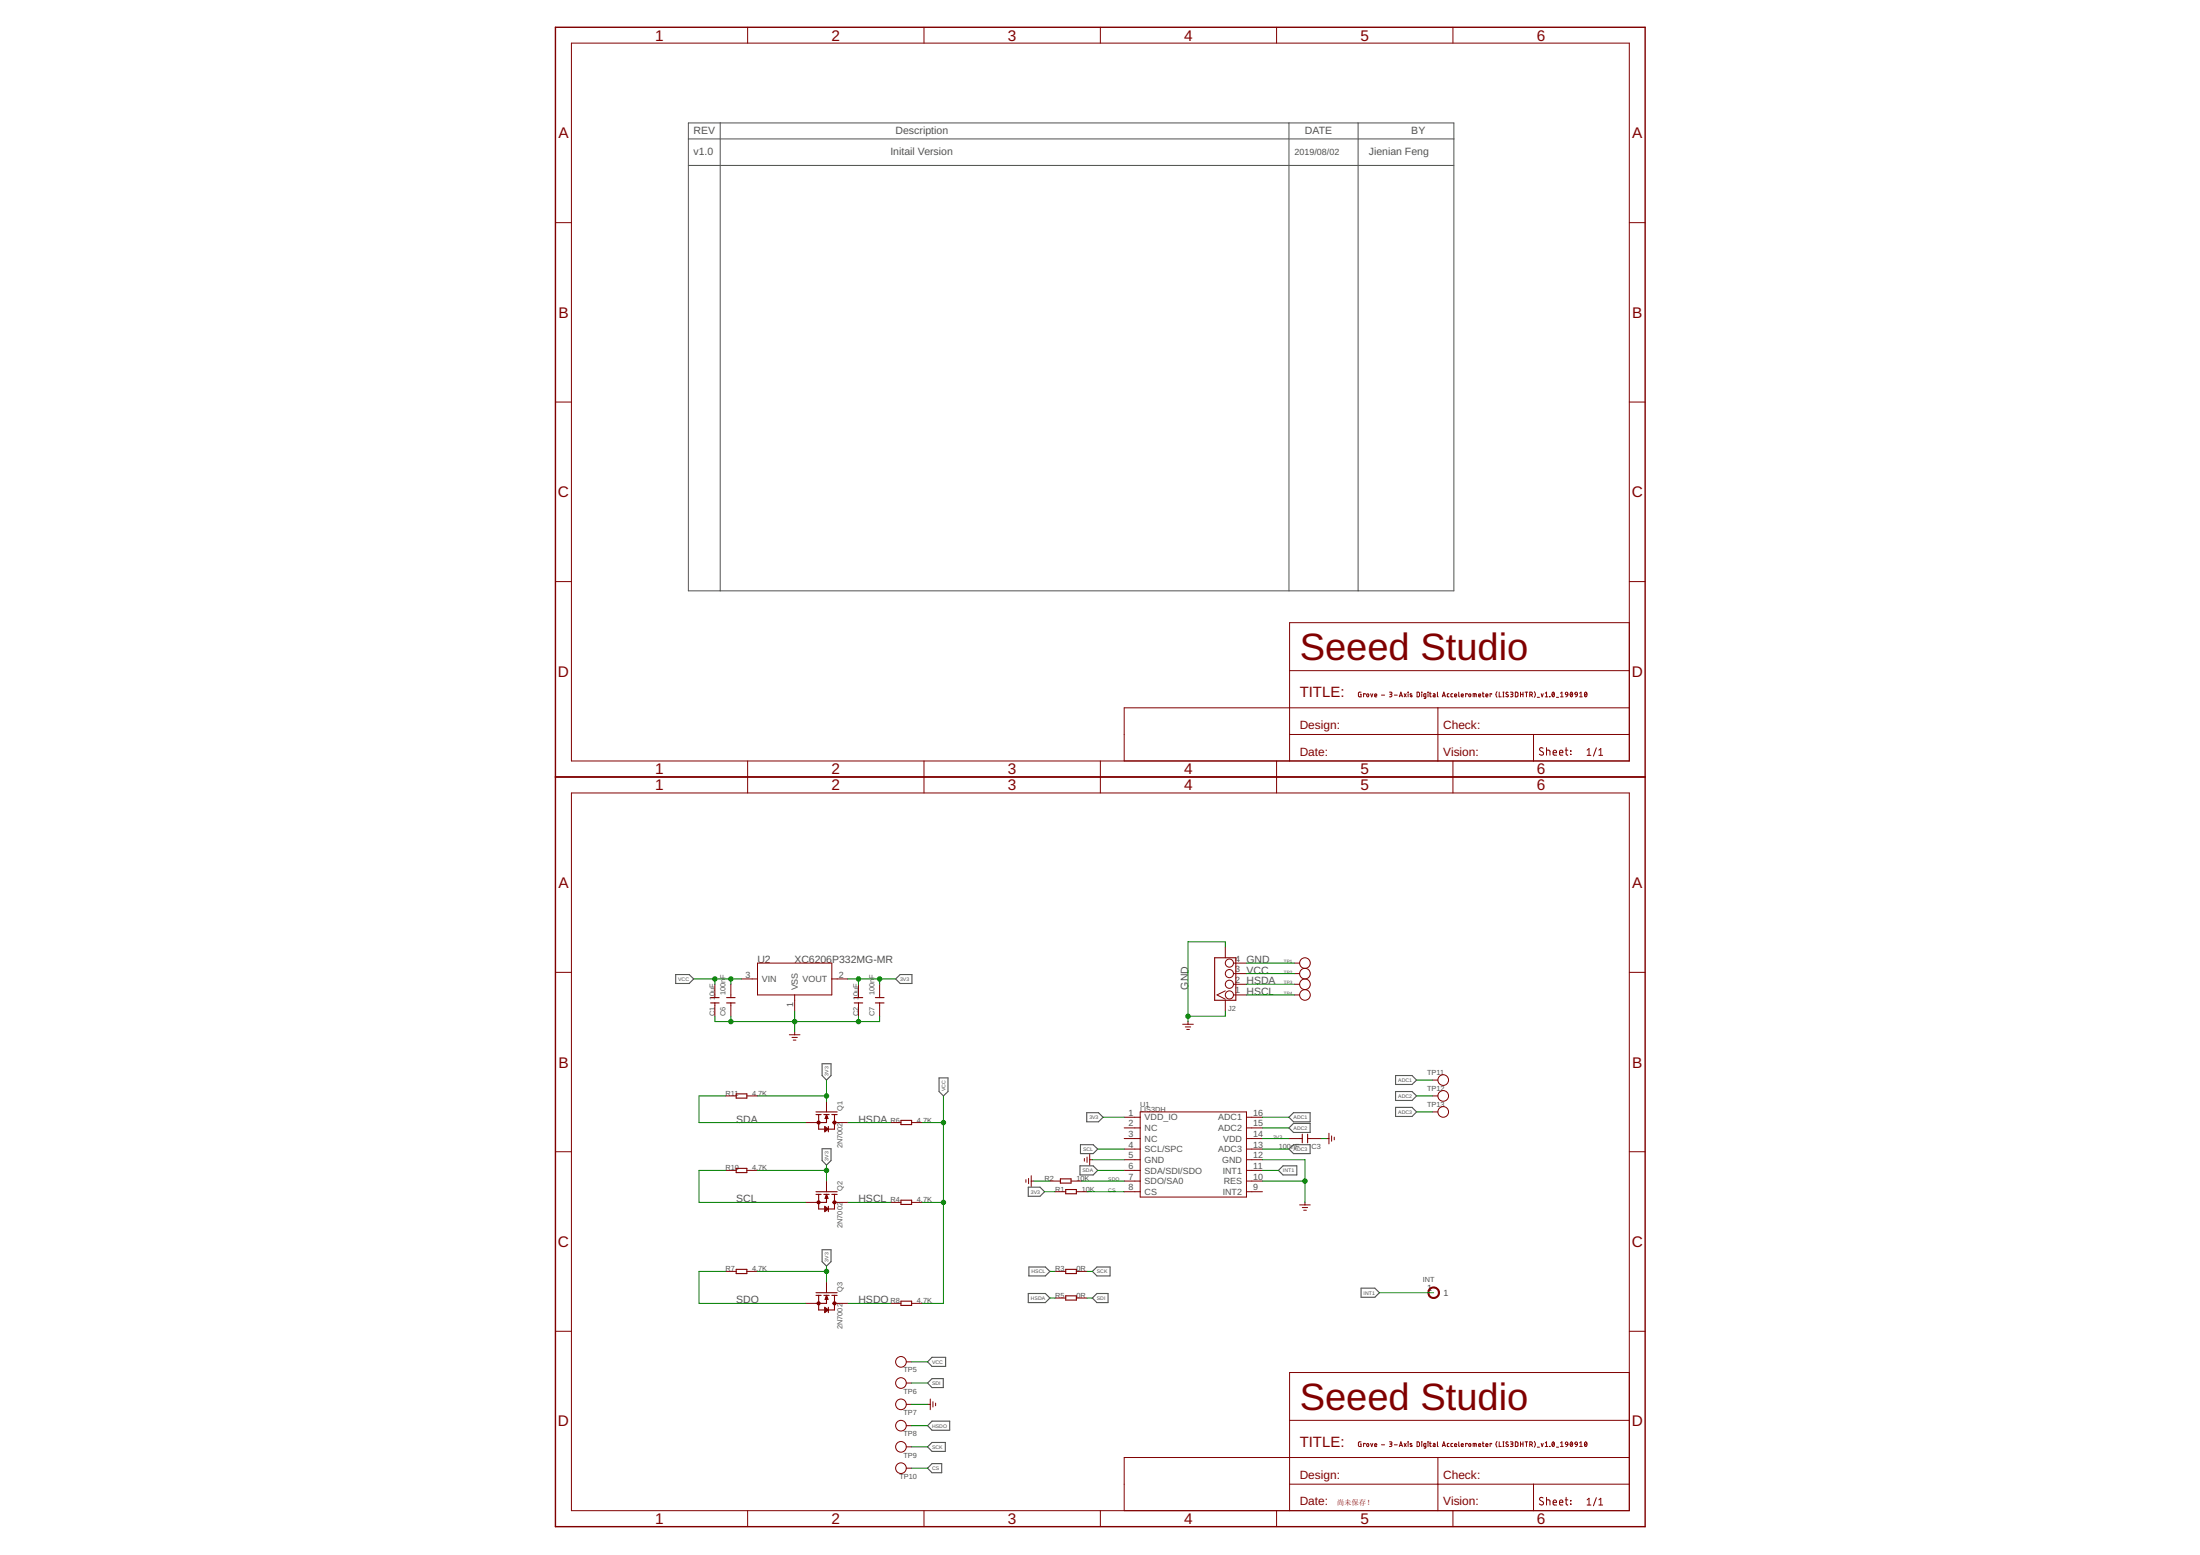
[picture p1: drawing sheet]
<svg xmlns="http://www.w3.org/2000/svg" width="297mm" height="210mm" viewBox="0 0 297 210" stroke-linecap="round" stroke-linejoin="round" font-family="sans-serif">
<path d="M92.9 16.6h103.4v63.2h-103.4zM92.9 18.8h103.4M97.2 16.6v63.2M174 16.6v63.2M183.4 16.6v63.2M92.9 22.3h103.4" fill="none" stroke="#505050" stroke-width=".14"/>
<g fill="none" stroke="#505050" stroke-width=".15">
<path d="M91.2 131.6h1.8l.7 .5-.7 .7h-1.8zM120.9 132.1l.6-.5h1.6v1.2h-1.6zM111 143.6h1.2v1.6l-.6 .6-.6-.6zM111 155.1h1.2v1.6l-.6 .6-.6-.6zM126.8 145.5h1.2v1.8l-.6 .6-.6-.6zM145.8 157.4h1.8l.6 .6-.6 .6h-1.8zM145.9 154.5h1.7l.6 .6-.6 .6h-1.7zM146.7 150.2h1.6l.6 .6-.6 .6h-1.6zM172.6 158l.6-.6h1.9v1.2h-1.9zM174 155.1l.6-.6h2.3v1.2h-2.3zM174 150.8l.6-.6h2.3v1.2h-2.3zM174 152.3l.6-.7h2.3v1.3h-2.3z"/>
<path d="M188.4 145.2h2.2l.7 .6-.7 .6h-2.2zM188.4 147.3h2.2l.7 .6-.7 .6h-2.2zM188.4 149.5h2.2l.7 .6-.7 .6h-2.2zM111 168.7h1.2v1.6l-.6 .6-.6-.6zM138.8 160.3h1.6l.6 .6-.6 .6h-1.6zM138.8 174.6h2.3l.7 .6-.7 .6h-2.3zM138.9 171h2.2l.7 .6-.7 .6h-2.2zM147.5 175.2l.6-.6h1.5v1.2h-1.5zM147.5 171.6l.6-.6h1.8v1.2h-1.8zM183.8 173.9h1.8l.6 .6-.6 .6h-1.8zM125.2 195.3l.6-.6h1.8v1.2h-1.8zM125.2 186.7l.6-.6h1.6v1.2h-1.6z"/>
<path d="M125.8 183.2h1.9v1.2h-1.9l-.6-.6zM125.8 197.6h1.3v1.2h-1.3l-.6-.6zM125.8 191.8h2.4v1.3h-2.4l-.6-.7z"/>
</g>
<g fill="#800000" stroke="#800000" stroke-width=".14">
<path d="M192.9 174a.79 .79 0 0 1 1.3 0 .79 .79 0 0 1-.4 1.2 .79 .79 0 0 1-1-.7h.1a.65 .65 0 0 1 .9-.6 .65 .65 0 0 1 .2 1 .65 .65 0 0 1-1-.2l-.1-.2h-.1z" fill-rule="evenodd"/>
<path d="M112.5 151.4l.3-.1 .1 .1-.1 .3h-.3v-.2h.2v.1l-.2-.1z" fill-rule="evenodd"/>
<path d="M110.4 151.4l.2-.1 .1 .1-.1 .3h-.2l-.1-.2h.3v.1l-.3-.1z" fill-rule="evenodd"/>
<path d="M112.5 162.2l.3-.1 .1 .3-.3 .1-.1-.2h.2v.1l-.2-.1z" fill-rule="evenodd"/>
<path d="M110.4 162.2l.2-.1 .1 .1-.1 .3-.2-.1-.1-.1h.3l-.1 .1-.2-.1z" fill-rule="evenodd"/>
<path d="M112.5 175.8l.3-.1 .1 .2-.1 .2h-.3v-.2h.2v.1l-.2-.1z" fill-rule="evenodd"/>
<path d="M110.4 175.8l.2-.1 .1 .2-.1 .2h-.2l-.1-.2h.2h.1v.1l-.3-.1z" fill-rule="evenodd"/>
</g>
<g fill="none" stroke="#800000" stroke-width=".14">
<path d="M77.2 5.8h142.8v96.9h-142.8zM100.9 3.7v2.1M124.8 3.7v2.1M148.6 3.7v2.1M172.4 3.7v2.1M196.2 3.7v2.1M75 30.1h2.2M220 30.1h2.1M75 54.3h2.2M220 54.3h2.1M75 78.5h2.2M220 78.5h2.1"/>
<path d="M174 95.5h-22.2v7.2M174.1 99.1h45.9M174.1 95.5h45.9M174.1 90.5h45.9M183.8 93.4l-.4 .1v.5l.4 .1v-.4h-.1M184.3 93.7v-.1h-.2v.5M184.6 93.7h.2l-.1 .4-.1-.1zM185.1 93.6l.1 .5 .2-.5M185.6 93.9h.3v-.2h-.3v.3l.3 .1M186.5 93.8h.4M187.6 93.4l.3 .1v.2h-.2M187.8 93.7l.1 .1v.2l-.3 .1"/>
<path d="M188.3 93.8h.4M188.9 94.1l.2-.7 .3 .7M189 93.9h.3M189.6 93.6l.3 .5M189.9 93.6l-.3 .5M190.1 93.4h.1M190.1 93.6v.5M190.6 93.7h-.2l.3 .3h-.3M191.3 93.4l.3 .1v.5l-.3 .1zM192 93.4h.1M192 93.6v.5M192.5 94.1l-.2-.1v-.3l.2-.1v.7h-.2"/>
<path d="M192.8 93.4h.1M192.8 93.6v.5M193 93.6h.2M193.1 93.4v.6l.1 .1M193.5 93.6l.2 .1 .1 .4-.3-.1v-.1l.3-.1M194.1 93.4v.6l.1 .1M194.1 95.5v7.2M194.7 94.1l.2-.7 .3 .7M194.8 93.9h.3M195.6 93.6l-.2 .1v.3l.2 .1M196.2 93.6l-.3 .1v.3l.3 .1M196.4 93.9h.3l-.1-.2h-.2v.3l.3 .1"/>
<path d="M197 93.4v.6l.1 .1M197.3 93.9h.3l-.1-.2h-.2v.3l.3 .1M198.1 93.7v-.1h-.2v.5M198.3 93.7h.3l-.1 .4-.2-.1zM198.9 94.1v-.5l.4 .1v.4M199.1 93.6v.5M199.6 93.9h.3v-.2h-.2l-.1 .3 .3 .1M200.2 93.6h.2M200.2 93.4v.6l.2 .1M200.6 93.9h.3v-.2h-.3v.3l.3 .1M201.4 93.7v-.1h-.2v.5M202.1 93.4a.56 .56 0 0 0 0 .7"/>
<path d="M202.4 93.4v.7h.3M202.9 94.1h.2M202.9 93.4h.2M203 93.4v.7M203.6 93.5h-.2l-.1 .1 .3 .3v.1l-.1 .1-.2-.1M203.9 93.4l.4 .1-.1 .2h-.2M204.1 93.7l.2 .1v.2l-.4 .1M204.6 93.4l.3 .1v.5l-.3 .1zM205.3 93.4v.7M205.3 93.7h.3M205.6 93.4v.7M205.9 93.4h.4"/>
<path d="M206.1 93.4v.7M206.5 93.8h.3l.1-.3-.4-.1v.7M206.8 93.8l.1 .3M207.1 99.1v3.6M207.2 93.4a.56 .56 0 0 1 0 .7M207.6 94.1h.3M208.1 93.6l.1 .5 .2-.5M208.6 93.6l.2-.2v.7M208.6 94.1h.4M209.3 94h.1M209.6 93.5a.3 .3 0 0 1 .3 .2 .3 .3 0 0 1-.3 .3l-.1-.3zM209.8 93.6l-.2 .3"/>
<path d="M210.1 94.1h.3M210.7 93.6l.2-.2v.7M210.7 94.1h.4M211.3 93.6l.1 .2h.3M211.3 93.6l.1-.1h.2l.1 .3M211.3 93.6h.1M211.7 93.8l-.1 .2-.2 .1M212.1 93.5a.3 .3 0 0 1 .2 .2 .3 .3 0 0 1-.2 .3l-.1-.3zM212.3 93.6l-.3 .3M212.6 93.6l.1 .2h.3M212.6 93.6l.1-.1h.2l.1 .3M212.6 93.6h.1"/>
<path d="M213 93.8l-.1 .2-.2 .1M213.3 93.6l.2-.2v.7M213.3 94.1h.3M214 93.5a.3 .3 0 0 1 .3 .2 .3 .3 0 0 1-.3 .3l-.1-.1zM214.2 93.6l-.2 .3M220 84.1h-45.9v18.6M77.2 107h142.8v96.9h-142.8zM100.9 102.7v4.3M124.8 102.7v4.3M148.6 102.7v4.3M172.4 102.7v4.3M196.2 102.7v4.3"/>
<path d="M208.3 101l-.2-.1a.22 .22 0 0 0-.2 .2 .22 .22 0 0 0 .1 .2l.3 .2a.28 .28 0 0 1 0 .5 .28 .28 0 0 1-.5-.2M208.8 101.3h.5v.6M208.8 100.9v1M209.7 101.6h.5v-.1a.23 .23 0 0 0-.3-.2 .23 .23 0 0 0-.2 .2l.1 .4h.4M210.6 101.6h.4a.24 .24 0 0 0-.1-.3 .24 .24 0 0 0-.3 .2v.4h.4M211.3 101.3h.4M211.5 100.9v.9v.1h.2M212 101.3l.1 .1zM212 101.8l.1 .1zM214.3 101.3l.2-.3v1M214.3 102h.5M215.5 100.9l-.4 1.2"/>
<path d="M215.9 101.3l.2-.3v1M215.9 102h.5M75 131.3h2.2M96.5 132.9v1.8M96.5 135.4v1.8M98.7 132.9v1.8M98.7 135.4v1.8M100.1 132.1h2.2M102.3 130h10v4.3h-10zM106.6 139.7h1.4M107.3 134.3v2.2M107.3 139.3v.4"/>
<path d="M112.3 132.1h2.2M115.9 132.9v1.8M115.9 135.4v1.8M118.8 132.9v1.8M118.8 135.4v1.8M159.7 138.3h1.4M160 138.6h.8M160.2 139h.4M160.4 137.9v.4M165.4 133.8l-1.1 .5 1.1 .6M165.4 127.8v1.5M165.4 135v1.5"/>
<path d="M166.5 130h1.8M166.5 134.3h1.8M166.5 131.4h1.8M166.5 132.9h1.8M174.8 130h.7M174.8 134.3h.7M174.8 131.4h.7M174.8 132.9h.7M220 131.3h2.1M75 155.5h2.2M98 158h1.4M98 147.9h1.4"/>
<path d="M100.8 158h1.5M100.8 147.9h1.5M106.9 140h.8M107.1 140.4h.4M108.7 151.5h1.8M111.6 148.7v1.4M111.6 159.4v1.5M112.7 151.5h1.8M120.2 151.5h1.4M123.1 151.5h1.4M138.5 159.2v.4M138.9 159.1v.7"/>
<path d="M139.2 159.4h.4M139.2 158.7v1.4M141.8 159.4h1.4M144.6 159.4h1.4M146.4 156.4v.3M146.8 156.2v.7M147.1 156.5h.4M147.1 155.8v1.5M151.8 158h2.1M151.8 150.8h2.1M151.8 152.3h2.1M151.8 153.7h2.1"/>
<path d="M151.8 155.1h2.1M151.8 156.5h2.1M151.8 159.4h2.1M153.9 150.1h14.4v11.5h-14.4zM168.3 158h2.2M168.3 150.8h2.2M168.3 152.3h2.2M168.3 153.7h2.2M168.3 155.1h2.2M168.3 156.5h2.2M168.3 159.4h2.2M174 153.7h1.8"/>
<path d="M176.6 153.7h1.8M179.1 153.7h.3M179.4 153v1.4M179.8 153.3v.8M180.1 153.5v.4M193.4 147.9h.7M193.4 150.1h.7M193.4 145.8h.7M220 155.5h2.1M75 179.7h2.2M98 171.6h1.4M100.8 171.6h1.5"/>
<path d="M108.7 162.3h1.8M108.7 175.9h1.8M111.6 173.1v1.4M112.7 162.3h1.8M112.7 175.9h1.8M120.2 162.3h1.4M120.2 175.9h1.4M123.1 162.3h1.4M123.1 175.9h1.4M142.5 160.9h1.4M142.5 171.6h1.4M142.5 175.2h1.4"/>
<path d="M145.3 160.9h1.5M145.3 171.6h1.5M145.3 175.2h1.5M151.8 160.9h2.1M168.3 160.9h2.2M175.5 162.6h1.4M175.8 163h.8M176 163.4h.4M176.2 162.3v.3M220 179.7h2.1M122.4 183.8h.7M122.4 186.7h.7"/>
<path d="M122.4 189.6h.7M122.4 192.4h.7M122.4 195.3h.7M122.4 198.2h.7M125.2 189.6h.4M125.6 188.8v1.5M126 189.2v.7M126.3 189.4v.4M174 196.7h-22.2v7.2M174.1 196.7h45.9M174.1 191.7h45.9M183.8 194.6l-.4 .1v.5l.4 .1v-.4h-.1"/>
<path d="M184.3 194.9v-.1h-.2v.5M184.6 194.9h.2l-.1 .4-.1-.1zM185.1 194.8l.1 .5 .2-.5M185.6 195.1h.3v-.2h-.3v.3l.3 .1M186.5 195h.4M187.6 194.6l.3 .1v.2h-.2M187.8 194.9l.1 .1v.2l-.3 .1M188.3 195h.4M188.9 195.3l.2-.7 .3 .7M189 195.1h.3M189.6 194.8l.3 .5M189.9 194.8l-.3 .5"/>
<path d="M190.1 194.6h.1M190.1 194.8v.5M190.6 194.9h-.2l.3 .3h-.3M191.3 194.6l.3 .1v.5l-.3 .1zM192 194.6h.1M192 194.8v.5M192.5 195.3h-.2v-.4l.2-.1v.7h-.2M192.8 194.6h.1M192.8 194.8v.5M193 194.8h.2M193.1 194.6v.6l.1 .1M193.5 194.8l.2 .1 .1 .4-.3-.1v-.1l.3-.1"/>
<path d="M194.1 194.6v.6l.1 .1M194.1 196.7v7.2M194.7 195.3l.2-.7 .3 .7M194.8 195.1h.3M195.6 194.8l-.2 .1v.3l.2 .1M196.2 194.8l-.3 .1v.3l.3 .1M196.4 195.1h.3l-.1-.2h-.2v.3v.1h.3M197 194.6v.6l.1 .1M197.3 195.1h.3l-.1-.2h-.2v.3l.1 .1h.2M198.1 194.9v-.1h-.2v.5M198.9 195.3v-.5l.4 .1v.4M199.1 194.8v.5"/>
<path d="M199.6 195.1h.3v-.2h-.2l-.1 .3 .1 .1h.2M200.2 194.8h.2M200.2 194.6v.6l.2 .1M200.6 195.1h.3v-.2h-.3v.3l.3 .1M201.4 194.9v-.1h-.2v.5M202.1 194.6a.59 .59 0 0 0 0 .7M202.4 194.6v.7h.3M202.9 195.3h.2M202.9 194.6h.2M203 194.6v.7M203.6 194.7l-.2-.1-.1 .2 .3 .3v.1l-.1 .1-.2-.1M203.9 194.6l.4 .1-.1 .2h-.2"/>
<path d="M204.1 194.9l.2 .1v.2l-.4 .1M204.6 194.6l.3 .1v.5l-.3 .1zM205.3 194.9h.3M205.3 194.6v.7M205.6 194.6v.7M205.9 194.6h.4M206.1 194.6v.7M206.5 195h.3l.1-.3-.4-.1v.7M206.8 195l.1 .3M207.2 194.6a.59 .59 0 0 1 0 .7M207.6 195.3h.3M208.1 194.8l.1 .5 .2-.5"/>
<path d="M208.6 194.8l.2-.2v.7M208.6 195.3h.4M209.3 195.2h.1M209.6 194.7a.29 .29 0 0 1 .3 .3 .29 .29 0 0 1-.3 .2l-.1-.3zM209.8 194.8l-.2 .3M210.1 195.3h.3M210.7 195.3h.4M210.7 194.8l.2-.2v.7M211.3 194.8l.1 .2h.3M211.3 194.8l.1-.1h.2l.1 .3M211.3 194.8h.1M211.7 195l-.1 .2-.2 .1"/>
<path d="M212.1 194.7a.29 .29 0 0 1 .2 .3 .29 .29 0 0 1-.2 .2l-.1-.3zM212.3 194.8l-.3 .3M212.6 194.8l.1 .2h.3M212.6 194.8l.1-.1h.2l.1 .3M212.6 194.8h.1M213 195l-.1 .2-.2 .1M213.3 195.3h.3M213.3 194.8l.2-.2v.7M214 194.7a.29 .29 0 0 1 .3 .3 .29 .29 0 0 1-.3 .2l-.1-.1zM214.2 194.8l-.2 .3M220 185.3h-45.9v18.6M100.9 203.9v2.2"/>
<path d="M124.8 203.9v2.2M148.6 203.9v2.2M172.4 203.9v2.2M174.1 200.3h45.9M196.2 203.9v2.2M207.1 200.3v3.6M208.3 202.2l-.2-.1a.22 .22 0 0 0-.2 .2 .22 .22 0 0 0 .1 .2l.3 .2a.28 .28 0 0 1 0 .5 .28 .28 0 0 1-.5-.2M208.8 202.5h.5v.7M208.8 202.1v1.1M209.7 202.8h.5v-.1a.23 .23 0 0 0-.3-.2 .23 .23 0 0 0-.2 .2v.4l.5 .1M210.6 202.8h.4v-.1a.22 .22 0 0 0-.2-.2 .22 .22 0 0 0-.2 .1v.5l.4 .1M211.3 202.5h.4"/>
<path d="M211.5 202.1v.9v.1l.2 .1M212 202.5l.1 .1zM212 203l.1 .1zM214.3 203.2h.5M214.3 202.5l.2-.3v1M215.5 202.2l-.4 1.1M215.9 203.2h.5M215.9 202.5l.2-.3v1"/>
<circle cx="166" cy="131.4" r=".55"/>
<circle cx="166" cy="134.3" r=".55"/>
<circle cx="166" cy="130" r=".55"/>
<circle cx="166" cy="132.9" r=".55"/>
<circle cx="176.2" cy="130" r=".72"/>
<circle cx="176.2" cy="131.4" r=".72"/>
<circle cx="176.2" cy="132.9" r=".72"/>
<circle cx="176.2" cy="134.3" r=".72"/>
<circle cx="194.9" cy="147.9" r=".72"/>
<circle cx="194.9" cy="150.1" r=".72"/>
<circle cx="194.9" cy="145.8" r=".72"/>
<circle cx="121.6" cy="183.8" r=".72"/>
<circle cx="121.6" cy="198.2" r=".72"/>
<circle cx="121.6" cy="192.4" r=".72"/>
<circle cx="121.6" cy="186.7" r=".72"/>
<circle cx="121.6" cy="189.6" r=".72"/>
<circle cx="121.6" cy="195.3" r=".72"/>
<circle cx="198.4" cy="195.1" r=".19"/>
</g>
<g fill="none" stroke="#800000" stroke-width=".15">
<path d="M95.9 135.4h1.2M95.9 134.7h1.2M98.1 135.4h1.2M98.1 134.7h1.2M115.3 135.4h1.2M115.3 134.7h1.2M118.2 135.4h1.2M118.2 134.7h1.2M164 129.3h2.9v5.7h-2.9zM99.4 157.7h1.4v.6h-1.4zM99.4 147.7h1.4v.5h-1.4zM110.2 150.5h.7"/>
<path d="M110.2 150.1h2.8M110.5 150.5v1.9h2.2v-1.9M111.2 150.5h.8M111.4 152.1l.4 .3-.4 .4zM111.4 152.3l.2 .1M111.4 151l.2-.5 .2 .5M111.4 151h.4M111.6 150.6v.9h-1.1M111.6 152.4l-.2 .2M111.6 150.6l.2 .4M111.6 150.6l-.2 .4M111.7 150.7l-.3 .3"/>
<path d="M111.8 152.1v.7M112.3 150.5h.7M121.6 151.2h1.5v.6h-1.5zM143.2 159.1h1.4v.6h-1.4zM175.8 153.1v1.2M176.6 153.1v1.2M99.4 171.3h1.4v.6h-1.4zM110.2 161.2h.7M110.2 160.9h2.8M110.2 174.9h.7M110.2 174.5h2.8M110.5 161.2v2h2.2v-2"/>
<path d="M110.5 174.9v1.9h2.2v-1.9M111.2 161.2h.8M111.2 174.9h.8M111.4 162.8l.4 .4-.4 .4zM111.4 176.5l.4 .3-.4 .4zM111.4 163l.2 .2M111.4 176.7l.2 .1M111.4 161.8l.2-.6 .2 .6M111.4 161.8h.4M111.4 175.4l.2-.5 .2 .5M111.4 175.4h.4M111.6 161.4v.9h-1.1"/>
<path d="M111.6 175v.9h-1.1M111.6 163.2l-.2 .2M111.6 161.4l.2 .4M111.6 161.4l-.2 .4M111.6 176.8l-.2 .2M111.6 175l.2 .4M111.6 175l-.2 .4M111.7 161.5l-.3 .3M111.7 175.2l-.3 .2M111.8 162.8v.8M111.8 176.5v.7M112.3 161.2h.7"/>
<path d="M112.3 174.9h.7M121.6 162h1.5v.6h-1.5zM121.6 175.6h1.5v.6h-1.5zM143.9 160.6h1.4v.5h-1.4zM143.9 171.3h1.4v.6h-1.4zM143.9 174.9h1.4v.6h-1.4z"/>
</g>
<path d="M75 3.7h147.1v202.4h-147.1zM75 104.9h147.1" fill="none" stroke="#800000" stroke-width=".19"/>
<g fill="none" stroke="#008000" stroke-width=".14">
<path d="M93.7 132.1h6.4M96.5 137.2v.7h22.3v-.7M96.5 132.1v.8M98.7 132.1v.8M98.7 137.2v.7M107.3 136.5v2.8M114.5 132.1h6.4M115.9 132.1v.8M115.9 137.2v.7M118.8 132.1v.8M165.4 127.8v-.7h-5v10.8M165.4 136.5v.7h-5"/>
<path d="M168.3 130h6.5M168.3 131.4h6.5M168.3 132.9h6.5M168.3 134.3h6.5M98 158h-3.6v4.3h14.3M98 147.9h-3.6v3.6h14.3M102.3 158h9.3M102.3 147.9h9.3M111.6 145.8v2.9M111.6 157.3v2.1M114.5 151.5h5.7M124.5 151.5h2.9"/>
<path d="M127.4 147.9v28h-2.9M139.6 159.4h2.2M146 159.4h5.8M147.5 156.5h4.3M148.2 158h3.6M148.2 155.1h3.6M148.9 150.8h2.9M170.5 156.5h5.7v5.8M170.5 159.4h5.7M170.5 153.7h3.5M170.5 158h2.1M170.5 155.1h3.5"/>
<path d="M170.5 150.8h3.5M170.5 152.3h3.5M178.4 153.7h.7M191.3 147.9h2.1M191.3 145.8h2.1M191.3 150.1h2.1M98 171.6h-3.6v4.3h14.3M102.3 171.6h9.3M111.6 170.9v2.2M114.5 162.3h5.7M114.5 175.9h5.7M124.5 162.3h2.9"/>
<path d="M141 160.9h1.5M141.8 171.6h.7M141.8 175.2h.7M146.8 160.9h5M146.8 171.6h.7M146.8 175.2h.7M186.2 174.5h7.4M123.1 189.6h2.1M123.1 183.8h2.1M123.1 195.3h2.1M123.1 186.7h2.1M123.1 198.2h2.1"/>
<path d="M123.1 192.4h2.1"/>
</g>
<g fill="#008000" stroke="#008000" stroke-width=".14">
<circle cx="160.4" cy="137.2" r=".3"/>
<circle cx="107.3" cy="137.9" r=".3"/>
<circle cx="115.9" cy="137.9" r=".3"/>
<circle cx="98.7" cy="137.9" r=".3"/>
<circle cx="176.2" cy="159.4" r=".3"/>
<circle cx="111.6" cy="147.9" r=".3"/>
<circle cx="111.6" cy="158" r=".3"/>
<circle cx="115.9" cy="132.1" r=".3"/>
<circle cx="118.8" cy="132.1" r=".3"/>
<circle cx="111.6" cy="171.6" r=".3"/>
<circle cx="96.5" cy="132.1" r=".3"/>
<circle cx="98.7" cy="132.1" r=".3"/>
<circle cx="127.4" cy="151.5" r=".3"/>
<circle cx="127.4" cy="162.3" r=".3"/>
</g>
<g font-size="5.1" fill="#800000">
<text x="175.5" y="89.1">Seeed Studio</text>
<text x="175.5" y="190.3">Seeed Studio</text>
</g>
<g font-size="2.1" fill="#800000">
<text x="88.5" y="5.5">1</text>
<text x="112.3" y="5.5">2</text>
<text x="136.1" y="5.5">3</text>
<text x="159.9" y="5.5">4</text>
<text x="183.7" y="5.5">5</text>
<text x="207.5" y="5.5">6</text>
<text x="75.4" y="18.7">A</text>
<text x="220.4" y="18.7">A</text>
<text x="75.4" y="42.9">B</text>
<text x="220.4" y="42.9">B</text>
<text x="75.3" y="67.1">C</text>
<text x="220.3" y="67.1">C</text>
<text x="75.3" y="91.4">D</text>
<text x="220.3" y="91.4">D</text>
<text x="88.5" y="106.7">1</text>
<text x="88.5" y="104.5">1</text>
<text x="112.3" y="106.7">2</text>
<text x="112.3" y="104.5">2</text>
<text x="136.1" y="106.7">3</text>
<text x="136.1" y="104.5">3</text>
<text x="159.9" y="106.7">4</text>
<text x="159.9" y="104.5">4</text>
<text x="183.7" y="106.7">5</text>
<text x="183.7" y="104.5">5</text>
<text x="207.5" y="106.7">6</text>
<text x="207.5" y="104.5">6</text>
<text x="75.4" y="119.9">A</text>
<text x="220.4" y="119.9">A</text>
<text x="75.4" y="144.1">B</text>
<text x="220.4" y="144.1">B</text>
<text x="75.3" y="168.3">C</text>
<text x="220.3" y="168.3">C</text>
<text x="75.3" y="192.6">D</text>
<text x="220.3" y="192.6">D</text>
<text x="88.5" y="205.7">1</text>
<text x="112.3" y="205.7">2</text>
<text x="136.1" y="205.7">3</text>
<text x="159.9" y="205.7">4</text>
<text x="183.7" y="205.7">5</text>
<text x="207.5" y="205.7">6</text>
</g>
<g font-size="2" fill="#800000">
<text x="175.5" y="94.1">TITLE:</text>
<text x="175.5" y="195.3">TITLE:</text>
</g>
<g font-size="1.6" fill="#800000">
<text x="175.5" y="98.4">Design:</text>
<text x="194.9" y="98.4">Check:</text>
<text x="175.5" y="102">Date:</text>
<text x="194.9" y="102">Vision:</text>
<text x="175.5" y="199.6">Design:</text>
<text x="175.5" y="203.2">Date:</text>
<text x="194.9" y="199.6">Check:</text>
<text x="194.9" y="203.2">Vision:</text>
</g>
<g font-size="1.4" fill="#505050">
<text x="93.7" y="20.9">v1.0</text>
<text x="93.7" y="18">REV</text>
<text x="120.2" y="20.9">Initail Version</text>
<text x="120.9" y="18">Description</text>
<text x="176.2" y="18">DATE</text>
<text x="184.8" y="20.9">Jienian Feng</text>
<text x="190.6" y="18">BY</text>
<text x="102.3" y="130">U2</text>
<text x="107.3" y="130">XC6206P332MG-MR</text>
<text x="168.3" y="130">GND</text>
<text x="168.3" y="131.4">VCC</text>
<text x="160.4" y="133.6" transform="rotate(-90 160.4 133.6)">GND</text>
<text x="168.3" y="132.9">HSDA</text>
<text x="168.3" y="134.3">HSCL</text>
<text x="99.4" y="151.5">SDA</text>
<text x="115.9" y="151.5">HSDA</text>
<text x="99.4" y="162.3">SCL</text>
<text x="115.9" y="162.3">HSCL</text>
<text x="99.4" y="175.9">SDO</text>
<text x="115.9" y="175.9">HSDO</text>
</g>
<g font-size="1.2" fill="#505050">
<text x="174.8" y="20.9">2019/08/02</text>
<text x="100.7" y="131.9">3</text>
<text x="113.2" y="131.9">2</text>
<text x="166.8" y="131.2">3</text>
<text x="166.8" y="129.8">4</text>
<text x="102.9" y="132.6">VIN</text>
<text x="107.1" y="135.9" transform="rotate(-90 107.1 135.9)">1</text>
<text x="107.7" y="133.7" transform="rotate(-90 107.7 133.7)">VSS</text>
<text x="108.4" y="132.6">VOUT</text>
<text x="166.8" y="134.1">1</text>
<text x="166.8" y="132.7">2</text>
<text x="152.3" y="150.6">1</text>
<text x="152.3" y="152">2</text>
<text x="152.3" y="153.5">3</text>
<text x="152.3" y="154.9">4</text>
<text x="154.5" y="151.2">VDD_IO</text>
<text x="154.5" y="152.7">NC</text>
<text x="154.5" y="154.1">NC</text>
<text x="154.5" y="155.5">SCL/SPC</text>
<text x="164.5" y="155.6">ADC3</text>
<text x="164.5" y="152.7">ADC2</text>
<text x="164.5" y="151.2">ADC1</text>
<text x="165.2" y="154.1">VDD</text>
<text x="169.2" y="154.9">13</text>
<text x="169.2" y="153.5">14</text>
<text x="169.2" y="152">15</text>
<text x="169.2" y="150.6">16</text>
<text x="152.3" y="156.4">5</text>
<text x="152.3" y="157.8">6</text>
<text x="152.3" y="159.2">7</text>
<text x="152.3" y="160.7">8</text>
<text x="154.5" y="157">GND</text>
<text x="154.5" y="158.4">SDA/SDI/SDO</text>
<text x="154.5" y="159.9">SDO/SA0</text>
<text x="154.5" y="161.3">CS</text>
<text x="165" y="157">GND</text>
<text x="165.1" y="161.3">INT2</text>
<text x="165.1" y="158.4">INT1</text>
<text x="165.2" y="159.9">RES</text>
<text x="169.2" y="160.7">9</text>
<text x="169.2" y="159.2">10</text>
<text x="169.2" y="157.8">11</text>
<text x="169.2" y="156.4">12</text>
<text x="192.7" y="174.3">1</text>
<text x="194.9" y="174.9">1</text>
</g>
<g font-size="1" fill="#505050">
<text x="96.5" y="137.2" transform="rotate(-90 96.5 137.2)">C1</text>
<text x="96.5" y="135" transform="rotate(-90 96.5 135)">10uF</text>
<text x="98" y="137.2" transform="rotate(-90 98 137.2)">C6</text>
<text x="98" y="134.3" transform="rotate(-90 98 134.3)">100n</text>
<text x="98" y="132.1" transform="rotate(-90 98 132.1)">F</text>
<text x="115.9" y="137.2" transform="rotate(-90 115.9 137.2)">C2</text>
<text x="115.9" y="135" transform="rotate(-90 115.9 135)">10uF</text>
<text x="118.1" y="137.2" transform="rotate(-90 118.1 137.2)">C7</text>
<text x="118.1" y="134.3" transform="rotate(-90 118.1 134.3)">100n</text>
<text x="118.1" y="132.1" transform="rotate(-90 118.1 132.1)">F</text>
<text x="165.8" y="136.5">J2</text>
<text x="98" y="147.9">R11</text>
<text x="101.6" y="147.9">4.7K</text>
<text x="113.8" y="150" transform="rotate(-90 113.8 150)">Q1</text>
<text x="153.9" y="149.4">U1</text>
<text x="192.7" y="145.1">TP11</text>
<text x="192.7" y="147.2">TP12</text>
<text x="192.7" y="149.4">TP13</text>
<text x="113.8" y="155" transform="rotate(-90 113.8 155)">2N7002</text>
<text x="120.2" y="151.5">R6</text>
<text x="123.8" y="151.5">4.7K</text>
<text x="153.9" y="150.1">LIS3DH</text>
<text x="172.7" y="155.1">100nF</text>
<text x="177.1" y="155.1">C3</text>
<text x="98" y="158">R10</text>
<text x="101.6" y="158">4.7K</text>
<text x="113.8" y="160.8" transform="rotate(-90 113.8 160.8)">Q2</text>
<text x="141" y="159.4">R2</text>
<text x="142.5" y="160.9">R1</text>
<text x="145.3" y="159.4">10K</text>
<text x="146.1" y="160.9">10K</text>
<text x="113.8" y="165.8" transform="rotate(-90 113.8 165.8)">2N7002</text>
<text x="120.2" y="162.3">R4</text>
<text x="123.8" y="162.3">4.7K</text>
<text x="98" y="171.6">R7</text>
<text x="101.6" y="171.6">4.7K</text>
<text x="142.5" y="171.6">R3</text>
<text x="145.3" y="171.6">0R</text>
<text x="192.1" y="173.1">INT</text>
<text x="113.8" y="179.4" transform="rotate(-90 113.8 179.4)">2N7002</text>
<text x="113.8" y="174.4" transform="rotate(-90 113.8 174.4)">Q3</text>
<text x="120.2" y="175.9">R8</text>
<text x="123.8" y="175.9">4.7K</text>
<text x="142.5" y="175.2">R5</text>
<text x="145.3" y="175.2">0R</text>
<text x="122" y="185.3">TP5</text>
<text x="122" y="188.1">TP6</text>
<text x="122" y="191">TP7</text>
<text x="122" y="193.9">TP8</text>
<text x="122" y="196.7">TP9</text>
<text x="121.5" y="199.6">TP10</text>
</g>
<text font-size="1" fill="#800000" x="180.5" y="203.2">尚未保存！</text>
<g font-size=".7" fill="#505050">
<text x="91.6" y="132.4">VCC</text>
<text x="121.5" y="132.4">3V3</text>
<text x="111.8" y="145.2" transform="rotate(-90 111.8 145.2)">3V3</text>
<text x="127.6" y="147.3" transform="rotate(-90 127.6 147.3)">VCC</text>
<text x="188.8" y="146">ADC1</text>
<text x="188.8" y="148.2">ADC2</text>
<text x="146.2" y="155.4">SCL</text>
<text x="147.1" y="151.1">3V3</text>
<text x="171.9" y="153.7">3V3</text>
<text x="174.7" y="151.1">ADC1</text>
<text x="174.7" y="152.5">ADC2</text>
<text x="174.7" y="155.4">ADC3</text>
<text x="188.8" y="150.4">ADC3</text>
<text x="111.8" y="156.7" transform="rotate(-90 111.8 156.7)">3V3</text>
<text x="139.2" y="161.1">3V3</text>
<text x="146.2" y="158.2">SDA</text>
<text x="149.6" y="159.4">SDO</text>
<text x="149.6" y="160.9">CS</text>
<text x="173.2" y="158.2">INT1</text>
<text x="111.8" y="170.3" transform="rotate(-90 111.8 170.3)">3V3</text>
<text x="139.3" y="171.9">HSCL</text>
<text x="148.1" y="171.9">SCK</text>
<text x="139.2" y="175.5">HSDA</text>
<text x="148.1" y="175.5">SDI</text>
<text x="184.1" y="174.8">INT1</text>
<text x="125.8" y="184.1">VCC</text>
<text x="125.8" y="187">SDI</text>
<text x="125.8" y="195.6">SCK</text>
<text x="125.8" y="192.7">HSDO</text>
<text x="125.8" y="198.4">CS</text>
</g>
<g font-size=".6" fill="#505050">
<text x="173.3" y="130">TP1</text>
<text x="173.3" y="131.4">TP2</text>
<text x="173.3" y="132.9">TP3</text>
<text x="173.3" y="134.3">TP4</text>
</g>
</svg>
